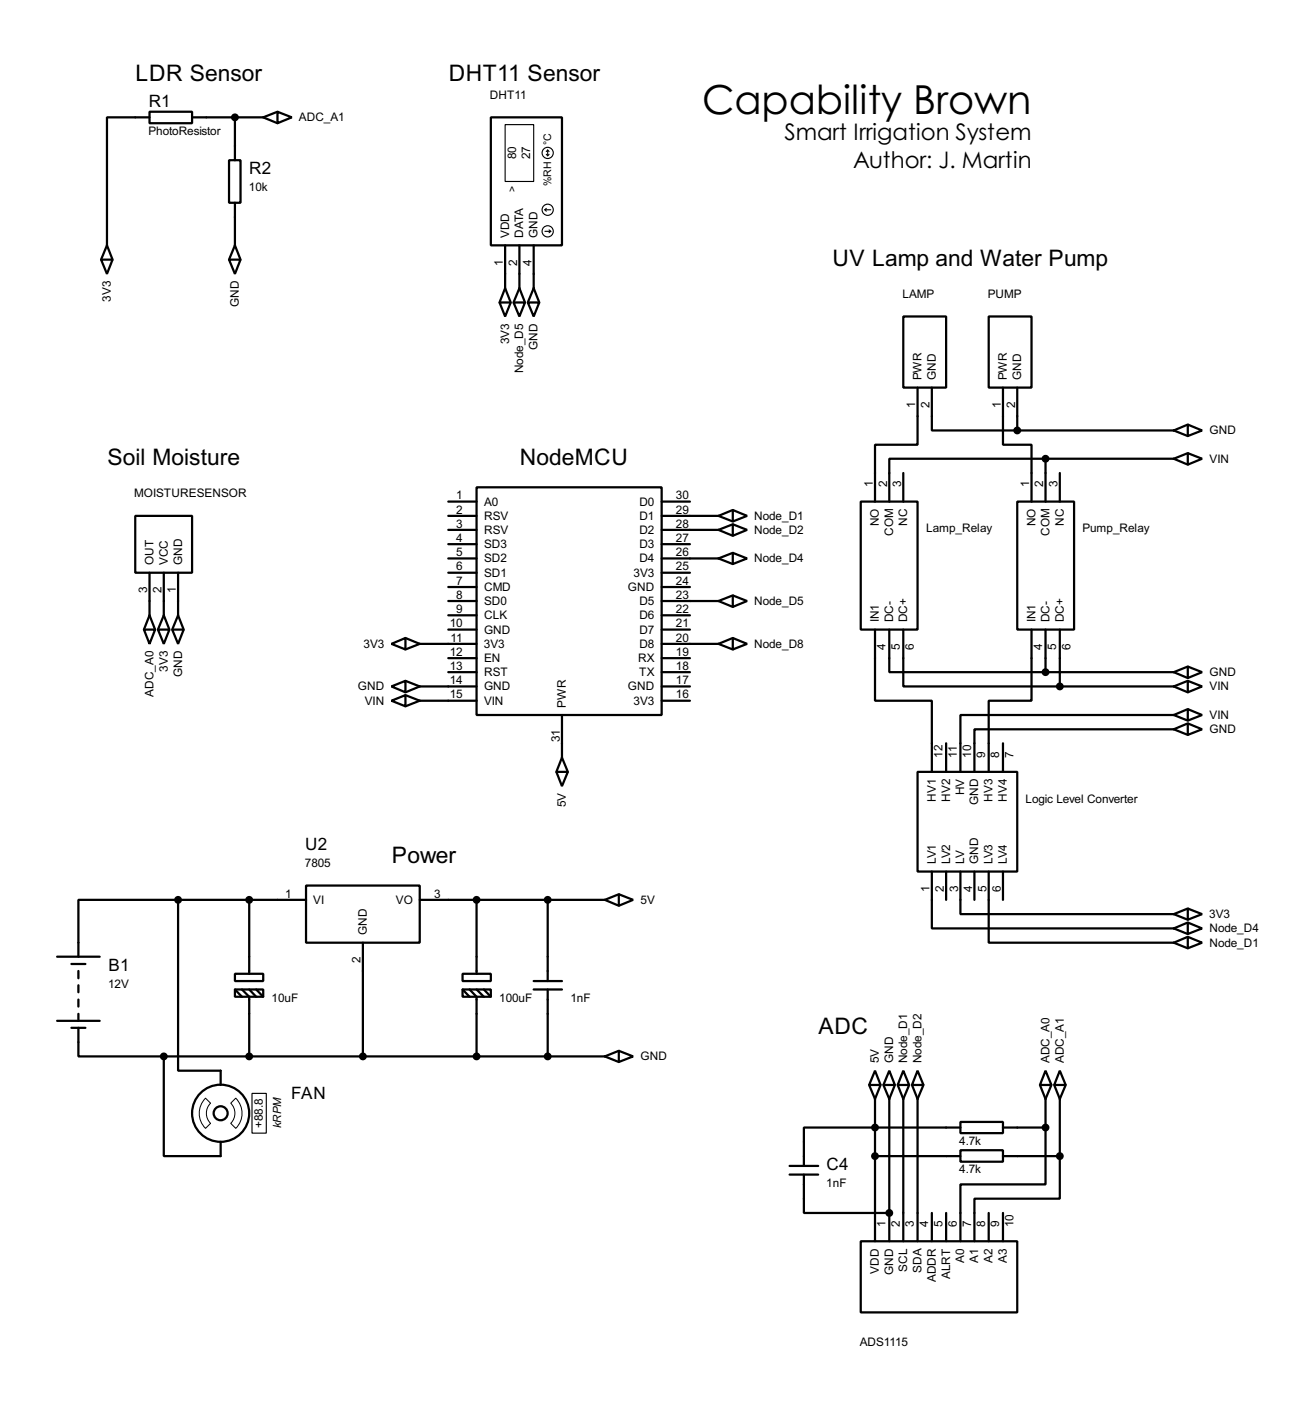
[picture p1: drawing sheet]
<svg xmlns="http://www.w3.org/2000/svg" width="231mm" height="250mm" viewBox="0 0 231 250" stroke-linecap="round" stroke-linejoin="round" font-family="sans-serif">
<g fill="none" stroke="#000" stroke-width=".4">
<path d="M26.7 20h7.6v2h-7.6zM49.6 20l2.5 1-2.5 1zM49.6 20l-2.6 1M26.7 21h-7.6v22.8M34.3 21h12.7M40.9 28.6h2.1v7.6h-2.1zM42 21v7.6M42 36.2v7.6M47 21l2.6 1M87.7 21h12.7v22.8h-12.7zM18.1 46.4h2l-1 2.5zM19.1 43.8l1 2.6"/>
<path d="M19.1 43.8l-1 2.6M40.9 46.4h2.1l-1 2.5zM42 43.8l1 2.6M42 43.8l-1.1 2.6M89.2 54h2l-1 2.5zM90.2 43.8v7.7M90.2 51.5l1 2.5M90.2 51.5l-1 2.5M91.7 54h2.1l-1 2.5zM92.8 43.8v7.7M92.8 51.5l1 2.5M92.8 51.5l-1.1 2.5"/>
<path d="M94.3 54h2l-1 2.5zM95.3 43.8v7.7M95.3 51.5l1 2.5M95.3 51.5l-1 2.5M161.3 56.5h7.7v12.7h-7.7zM176.6 56.5h7.6v12.7h-7.6zM163.9 69.2v10.2h-7.6v10.2M166.4 69.2v7.7h15.3M179.1 69.2v10.2h5.1v10.2M181.7 76.9h27.9M181.7 69.2v7.7M209.6 76.9l2.5 1"/>
<path d="M212.1 75.8l2.6 1.1-2.6 1zM212.1 75.8l-2.5 1.1M24.2 92.1h10.1v10.2h-10.1zM80.1 99.7h5M80.1 92.1h5M80.1 94.6h5M80.1 89.6h5M80.1 97.2h5M85.1 87h33.1v40.7h-33.1zM118.2 99.7h10.1M118.2 92.1h10.1M118.2 94.6h10.1"/>
<path d="M118.2 89.6h5M118.2 97.2h5M128.3 99.7l2.6 1M128.3 92.1l2.6 1M128.3 94.6l2.6 1.1M130.9 98.7l2.5 1-2.5 1zM130.9 91.1l2.5 1-2.5 1zM130.9 93.6l2.5 1-2.5 1.1zM130.9 98.7l-2.6 1M130.9 91.1l-2.6 1M130.9 93.6l-2.6 1M153.7 89.6h10.2v22.8h-10.2z"/>
<path d="M161.3 84.5v5.1M181.7 89.6h10.1v22.8h-10.1zM186.7 81.9h-27.9v7.7M186.7 81.9h22.9M186.7 81.9v7.7M189.3 84.5v5.1M209.6 81.9l2.5 1.1M212.1 80.9l2.6 1-2.6 1.1zM212.1 80.9l-2.5 1M25.7 112.4h2l-1 2.6zM26.7 102.3v7.6M26.7 109.9l1 2.5"/>
<path d="M26.7 109.9l-1 2.5M28.2 112.4h2.1l-1 2.6zM29.3 102.3v7.6M29.3 109.9l1 2.5M29.3 109.9l-1.1 2.5M30.8 112.4h2l-1 2.6zM31.8 102.3v7.6M31.8 109.9l1 2.5M31.8 109.9l-1 2.5M69.9 115l2.5-1.1v2.1zM72.4 113.9l2.6 1.1M75 115h10.1"/>
<path d="M75 115l-2.6 1M80.1 107.3h5M80.1 102.3h5M80.1 104.8h5M80.1 109.9h5M80.1 112.4h5M80.1 117.5h5M118.2 115h10.1M118.2 107.3h10.1M118.2 102.3h5M118.2 104.8h5M118.2 109.9h5"/>
<path d="M118.2 112.4h5M118.2 117.5h5M128.3 107.3l2.6 1.1M128.3 115l2.6 1M130.9 106.3l2.5 1-2.5 1.1zM130.9 113.9l2.5 1.1-2.5 1zM130.9 106.3l-2.6 1M130.9 113.9l-2.6 1.1M156.3 112.4v12.7h10.1v12.7M158.8 112.4v7.6h27.9M161.3 112.4v10.2h28M184.2 112.4v12.7h-7.6v12.7"/>
<path d="M186.7 112.4v7.6M189.3 112.4v10.2M212.1 119l2.6 1-2.6 1.1zM212.1 119l-2.5 1M69.9 122.6l2.5-1v2zM69.9 125.1l2.5-1v2zM72.4 121.6l2.6 1M72.4 124.1l2.6 1M75 122.6h10.1M75 125.1h10.1M75 122.6l-2.6 1M75 125.1l-2.6 1"/>
<path d="M80.1 120h5M99.4 137.8h2l-1 2.6zM100.4 127.7v7.6M100.4 135.3l1 2.5M100.4 135.3l-1 2.5M118.2 122.6h5M118.2 125.1h5M118.2 120h5M163.9 137.8h17.8v17.8h-17.8zM169 132.7v5.1M179.1 132.7v5.1M186.7 120h22.9"/>
<path d="M189.3 122.6h20.3M209.6 130.2h-35.6v7.6M209.6 127.7h-38.1v10.1M209.6 120l2.5 1.1M209.6 122.6l2.5 1M209.6 130.2l2.5 1M209.6 127.7l2.5 1M212.1 121.6l2.6 1-2.6 1zM212.1 129.2l2.6 1-2.6 1zM212.1 126.6l2.6 1.1-2.6 1zM212.1 121.6l-2.5 1M212.1 129.2l-2.5 1"/>
<path d="M212.1 126.6l-2.5 1.1M54.7 158.1h20.3v10.2h-20.3zM110.5 159.7l2.6 1-2.6 1zM110.5 159.7l-2.5 1M166.4 155.6v10.2h43.2M169 155.6v5.1M171.5 155.6v7.6h38.1M174 155.6v5.1M176.6 155.6v12.7h33M179.1 155.6v5.1M10.2 170.8h7.6M12.8 172.1h2.5"/>
<path d="M14 173.4v1.3M14 175.9v1.3M14 178.5v1.2M31.8 160.7h-17.8v10.1M31.8 160.7v30.5h7.6v2.5M31.8 160.7h22.9M42 173.9h5v1.3h-5zM42 176.7h5v1.3h-5zM42 176.7l1.2 1.3M43.2 176.7l1.3 1.3v10.6M44.5 160.7v13.2M44.5 176.7l1.3 1.3"/>
<path d="M45.8 176.7l1.2 1.3M64.8 168.3v20.3M75 160.7h33M82.6 173.9h5.1v1.3h-5.1zM82.6 176.7h5.1v1.3h-5.1zM82.6 176.7l1.3 1.3M83.9 176.7l1.2 1.3v10.6M85.1 160.7v13.2M85.1 176.7l1.3 1.3M86.4 176.7l1.3 1.3M95.3 176.7h5.1M95.3 175.2h5.1"/>
<path d="M97.8 160.7v14.5M97.8 176.7v11.9M108 160.7l2.5 1M209.6 163.2l2.5 1M209.6 165.8l2.5 1M209.6 168.3l2.5 1M212.1 162.2l2.6 1-2.6 1zM212.1 164.7l2.6 1.1-2.6 1zM212.1 167.3l2.6 1-2.6 1zM212.1 162.2l-2.5 1M212.1 164.7l-2.5 1.1M212.1 167.3l-2.5 1"/>
<path d="M10.2 182.3h7.6M12.8 183.5h2.5M14 183.5v5.1h15.3M14 181v1.3M29.3 188.6v17.8h10.1v-2.5M29.3 188.6h78.7M108 188.6l2.5 1M110.5 187.6l2.6 1-2.6 1zM110.5 187.6l-2.5 1M155.2 193.7l1.1 2.5M156.3 191.2l1 2.5h-2.1zM156.3 196.2v25.4"/>
<path d="M157.3 193.7l-1 2.5M157.8 193.7l1 2.5M158.8 191.2l1 2.5h-2zM158.8 196.2v25.4M159.8 193.7l-1 2.5M160.3 193.7l1 2.5M161.3 191.2l1.1 2.5h-2.1zM161.3 196.2v25.4M162.4 193.7l-1.1 2.5M162.9 193.7l1 2.5M163.9 191.2l1 2.5h-2zM163.9 196.2v25.4"/>
<path d="M164.9 193.7l-1 2.5M185.7 193.7l1 2.5M186.7 191.2l1.1 2.5h-2.1zM186.7 196.2v5.1M187.8 193.7l-1.1 2.5M188.3 193.7l1 2.5M189.3 191.2l1 2.5h-2zM189.3 196.2v10.2M190.3 193.7l-1 2.5M141 209.7h5.1M141 208.2h5.1M143.6 209.7v6.9h15.2"/>
<path d="M156.3 206.4h15.2M166.4 216.6v5M169 216.6v5M171.5 200.3h7.6v2h-7.6zM171.5 205.4h7.6v2h-7.6zM171.5 201.3h-27.9v6.9M176.6 216.6v5M179.1 206.4h10.2M179.1 201.3h7.6M179.1 216.6v5M186.7 201.3v10.2h-15.2v10.1M189.3 206.4v7.6h-15.3v7.6"/>
<path d="M153.7 221.6h28v12.7h-28z"/>
<circle cx="39.4" cy="198.8" r="5.1"/>
<circle cx="39.4" cy="198.8" r="1.25"/>
</g>
<circle cx="158.8" cy="216.6" r=".2" fill="#000"/>
<g fill="none" stroke="#000" stroke-width=".2">
<path d="M90.2 22.3h5.1v10.1h-5.1zM97.3 37.5l.3 .2M97.3 37.5h1.1M97.6 37.2l-.3 .3M97.6 27.6l.2 .2M97.8 26.8v1M97.8 26.8l.3 .3M97.8 26.8l-.2 .3M98.1 27.6l-.3 .2M97.3 41.3h1.1M98.1 41.1l.3 .2M98.4 41.3l-.3 .3"/>
<path d="M45 195.2h2.6v7.1h-2.6z"/>
<circle cx="97.8" cy="27.3" r="1"/>
<circle cx="97.8" cy="37.5" r="1"/>
<circle cx="97.8" cy="41.3" r="1"/>
</g>
<g fill="#000" stroke="#000" stroke-width=".4">
<circle cx="41.9" cy="21" r=".5"/>
<circle cx="181.6" cy="76.9" r=".5"/>
<circle cx="186.7" cy="81.9" r=".5"/>
<circle cx="186.7" cy="120" r=".5"/>
<circle cx="189.2" cy="122.6" r=".5"/>
<circle cx="31.8" cy="160.7" r=".5"/>
<circle cx="44.5" cy="160.7" r=".5"/>
<circle cx="85.1" cy="160.7" r=".5"/>
<circle cx="97.8" cy="160.7" r=".5"/>
<circle cx="29.2" cy="188.6" r=".5"/>
<circle cx="44.5" cy="188.6" r=".5"/>
<circle cx="64.8" cy="188.6" r=".5"/>
<circle cx="85.1" cy="188.6" r=".5"/>
<circle cx="97.8" cy="188.6" r=".5"/>
<circle cx="156.2" cy="206.4" r=".5"/>
<circle cx="156.2" cy="201.3" r=".5"/>
<circle cx="158.8" cy="216.6" r=".5"/>
<circle cx="186.7" cy="201.3" r=".5"/>
<circle cx="189.2" cy="206.4" r=".5"/>
</g>
<path d="M36.7 196.1l.9 .9a2.54 2.54 0 0 0 0 3.6l-.9 .9a3.8 3.8 0 0 1 0-5.4zM41.2 197l.9-.9a3.8 3.8 0 0 1 0 5.4l-.9-.9a2.54 2.54 0 0 0 0-3.6z" fill="none" stroke="#000" stroke-width=".18"/>
<text font-size="8.5" x="125.4" y="20.4">Capability Brown</text>
<g font-size="4.9">
<text x="140.1" y="25">Smart Irrigation System</text>
<text x="152.4" y="30">Author: J. Martin</text>
</g>
<g font-size="4.6">
<text x="24.2" y="14.5">LDR Sensor</text>
<text x="80.1" y="14.5">DHT11 Sensor</text>
<text x="148.7" y="47.4">UV Lamp and Water Pump</text>
<text x="19.2" y="83.1">Soil Moisture</text>
<text x="92.8" y="83.1">NodeMCU</text>
<text x="70" y="154.2">Power</text>
<text x="146.2" y="184.7">ADC</text>
</g>
<g font-size="3.4">
<text x="26.6" y="19.1">R1</text>
<text x="44.5" y="31.1">R2</text>
<text x="54.5" y="151.8">U2</text>
<text x="19.4" y="173.4">B1</text>
<text x="52" y="196.3">FAN</text>
<text x="147.6" y="209">C4</text>
</g>
<g font-size="2.4">
<text x="87.5" y="17.6">DHT11</text>
<text x="53.4" y="21.6">ADC_A1</text>
<text x="26.5" y="24.1">PhotoResistor</text>
<text x="92.2" y="28.4" transform="rotate(-90 92.2 28.4)">80</text>
<text x="94.7" y="28.5" transform="rotate(-90 94.7 28.5)">27</text>
<text x="44.5" y="34.1">10k</text>
<text x="89.8" y="47.5" transform="rotate(-90 89.8 47.5)">1</text>
<text x="90.9" y="42.5" transform="rotate(-90 90.9 42.5)">VDD</text>
<text x="92.4" y="47.5" transform="rotate(-90 92.4 47.5)">2</text>
<text x="93.5" y="42.5" transform="rotate(-90 93.5 42.5)">DATA</text>
<text x="94.9" y="47.5" transform="rotate(-90 94.9 47.5)">4</text>
<text x="96" y="42.5" transform="rotate(-90 96 42.5)">GND</text>
<text x="19.8" y="53.9" transform="rotate(-90 19.8 53.9)">3V3</text>
<text x="161.1" y="53.2">LAMP</text>
<text x="176.4" y="53.2">PUMP</text>
<text x="42.7" y="54.9" transform="rotate(-90 42.7 54.9)">GND</text>
<text x="90.9" y="61.5" transform="rotate(-90 90.9 61.5)">3V3</text>
<text x="96" y="62.5" transform="rotate(-90 96 62.5)">GND</text>
<text x="93.5" y="66.6" transform="rotate(-90 93.5 66.6)">Node_D5</text>
<text x="164.6" y="67.9" transform="rotate(-90 164.6 67.9)">PWR</text>
<text x="167.1" y="67.9" transform="rotate(-90 167.1 67.9)">GND</text>
<text x="179.8" y="67.9" transform="rotate(-90 179.8 67.9)">PWR</text>
<text x="182.4" y="67.9" transform="rotate(-90 182.4 67.9)">GND</text>
<text x="163.5" y="72.9" transform="rotate(-90 163.5 72.9)">1</text>
<text x="166" y="72.9" transform="rotate(-90 166 72.9)">2</text>
<text x="178.7" y="72.9" transform="rotate(-90 178.7 72.9)">1</text>
<text x="181.3" y="72.9" transform="rotate(-90 181.3 72.9)">2</text>
<text x="216" y="77.6">GND</text>
<text x="216" y="82.6">VIN</text>
<text x="24" y="88.7">MOISTURESENSOR</text>
<text x="81.5" y="89.2">1</text>
<text x="120.7" y="89.2">30</text>
<text x="155.9" y="87" transform="rotate(-90 155.9 87)">1</text>
<text x="158.4" y="87" transform="rotate(-90 158.4 87)">2</text>
<text x="160.9" y="87" transform="rotate(-90 160.9 87)">3</text>
<text x="183.8" y="87" transform="rotate(-90 183.8 87)">1</text>
<text x="186.3" y="87" transform="rotate(-90 186.3 87)">2</text>
<text x="188.9" y="87" transform="rotate(-90 188.9 87)">3</text>
<text x="81.5" y="91.7">2</text>
<text x="81.5" y="94.2">3</text>
<text x="86.4" y="90.3">A0</text>
<text x="86.4" y="92.8">RSV</text>
<text x="86.4" y="95.3">RSV</text>
<text x="114.2" y="90.3">D0</text>
<text x="114.2" y="92.8">D1</text>
<text x="114.2" y="95.3">D2</text>
<text x="120.7" y="91.7">29</text>
<text x="120.7" y="94.2">28</text>
<text x="134.7" y="92.8">Node_D1</text>
<text x="134.7" y="95.3">Node_D2</text>
<text x="157" y="94" transform="rotate(-90 157 94)">NO</text>
<text x="159.5" y="95.7" transform="rotate(-90 159.5 95.7)">COM</text>
<text x="162" y="93.9" transform="rotate(-90 162 93.9)">NC</text>
<text x="165.4" y="95.1">Lamp_Relay</text>
<text x="184.9" y="94" transform="rotate(-90 184.9 94)">NO</text>
<text x="187.4" y="95.7" transform="rotate(-90 187.4 95.7)">COM</text>
<text x="190" y="93.9" transform="rotate(-90 190 93.9)">NC</text>
<text x="193.3" y="95.1">Pump_Relay</text>
<text x="27.4" y="100.9" transform="rotate(-90 27.4 100.9)">OUT</text>
<text x="30" y="100.9" transform="rotate(-90 30 100.9)">VCC</text>
<text x="32.5" y="100.9" transform="rotate(-90 32.5 100.9)">GND</text>
<text x="81.5" y="96.8">4</text>
<text x="81.5" y="99.3">5</text>
<text x="81.5" y="101.9">6</text>
<text x="86.4" y="97.9">SD3</text>
<text x="86.4" y="100.4">SD2</text>
<text x="114.2" y="97.9">D3</text>
<text x="114.2" y="100.4">D4</text>
<text x="120.7" y="96.8">27</text>
<text x="120.7" y="99.3">26</text>
<text x="120.7" y="101.9">25</text>
<text x="134.7" y="100.4">Node_D4</text>
<text x="26.3" y="106" transform="rotate(-90 26.3 106)">3</text>
<text x="28.8" y="106" transform="rotate(-90 28.8 106)">2</text>
<text x="31.4" y="106" transform="rotate(-90 31.4 106)">1</text>
<text x="81.5" y="104.4">7</text>
<text x="81.5" y="106.9">8</text>
<text x="86.4" y="103">SD1</text>
<text x="86.4" y="105.5">CMD</text>
<text x="112.1" y="105.5">GND</text>
<text x="113.2" y="103">3V3</text>
<text x="120.7" y="104.4">24</text>
<text x="120.7" y="106.9">23</text>
<text x="80.3" y="112">10</text>
<text x="81.5" y="109.5">9</text>
<text x="86.4" y="108">SD0</text>
<text x="86.4" y="110.6">CLK</text>
<text x="86.4" y="113.1">GND</text>
<text x="114.2" y="108">D5</text>
<text x="114.2" y="110.6">D6</text>
<text x="114.2" y="113.1">D7</text>
<text x="120.7" y="109.5">22</text>
<text x="120.7" y="112">21</text>
<text x="134.7" y="108">Node_D5</text>
<text x="157" y="111.1" transform="rotate(-90 157 111.1)">IN1</text>
<text x="159.5" y="111.1" transform="rotate(-90 159.5 111.1)">DC-</text>
<text x="162" y="111.1" transform="rotate(-90 162 111.1)">DC+</text>
<text x="184.9" y="111.1" transform="rotate(-90 184.9 111.1)">IN1</text>
<text x="187.4" y="111.1" transform="rotate(-90 187.4 111.1)">DC-</text>
<text x="190" y="111.1" transform="rotate(-90 190 111.1)">DC+</text>
<text x="29.9" y="119.9" transform="rotate(-90 29.9 119.9)">3V3</text>
<text x="64.9" y="115.7">3V3</text>
<text x="80.3" y="117.1">12</text>
<text x="80.3" y="119.6">13</text>
<text x="80.5" y="114.6">11</text>
<text x="86.4" y="115.7">3V3</text>
<text x="86.4" y="118.2">EN</text>
<text x="113.9" y="118.2">RX</text>
<text x="114.2" y="115.7">D8</text>
<text x="120.7" y="114.6">20</text>
<text x="120.7" y="117.1">19</text>
<text x="120.7" y="119.6">18</text>
<text x="134.7" y="115.7">Node_D8</text>
<text x="158.2" y="116.1" transform="rotate(-90 158.2 116.1)">4</text>
<text x="160.7" y="116.1" transform="rotate(-90 160.7 116.1)">5</text>
<text x="163.2" y="116.1" transform="rotate(-90 163.2 116.1)">6</text>
<text x="186.1" y="116.1" transform="rotate(-90 186.1 116.1)">4</text>
<text x="188.6" y="116.1" transform="rotate(-90 188.6 116.1)">5</text>
<text x="191.2" y="116.1" transform="rotate(-90 191.2 116.1)">6</text>
<text x="27.4" y="124.4" transform="rotate(-90 27.4 124.4)">ADC_A0</text>
<text x="32.5" y="120.9" transform="rotate(-90 32.5 120.9)">GND</text>
<text x="63.9" y="123.3">GND</text>
<text x="65.1" y="125.8">VIN</text>
<text x="80.3" y="122.2">14</text>
<text x="80.3" y="124.7">15</text>
<text x="86.4" y="120.7">RST</text>
<text x="86.4" y="123.3">GND</text>
<text x="86.4" y="125.8">VIN</text>
<text x="112.1" y="123.3">GND</text>
<text x="113.2" y="125.8">3V3</text>
<text x="114.1" y="120.7">TX</text>
<text x="120.7" y="122.2">17</text>
<text x="120.7" y="124.7">16</text>
<text x="216" y="120.7">GND</text>
<text x="216" y="123.3">VIN</text>
<text x="101.1" y="126.3" transform="rotate(-90 101.1 126.3)">PWR</text>
<text x="216" y="130.9">GND</text>
<text x="216" y="128.4">VIN</text>
<text x="100" y="132.5" transform="rotate(-90 100 132.5)">31</text>
<text x="168.3" y="135.3" transform="rotate(-90 168.3 135.3)">12</text>
<text x="170.9" y="135.3" transform="rotate(-90 170.9 135.3)">11</text>
<text x="173.4" y="135.3" transform="rotate(-90 173.4 135.3)">10</text>
<text x="175.9" y="135.3" transform="rotate(-90 175.9 135.3)">9</text>
<text x="178.5" y="135.3" transform="rotate(-90 178.5 135.3)">8</text>
<text x="181" y="135.3" transform="rotate(-90 181 135.3)">7</text>
<text x="167.1" y="143.1" transform="rotate(-90 167.1 143.1)">HV1</text>
<text x="169.7" y="143.1" transform="rotate(-90 169.7 143.1)">HV2</text>
<text x="172.2" y="142" transform="rotate(-90 172.2 142)">HV</text>
<text x="174.7" y="143.8" transform="rotate(-90 174.7 143.8)">GND</text>
<text x="177.3" y="143.1" transform="rotate(-90 177.3 143.1)">HV3</text>
<text x="179.8" y="143.1" transform="rotate(-90 179.8 143.1)">HV4</text>
<text x="183.1" y="143.3">Logic Level Converter</text>
<text x="101.1" y="144.2" transform="rotate(-90 101.1 144.2)">5V</text>
<text x="54.5" y="154.8">7805</text>
<text x="167.1" y="154.3" transform="rotate(-90 167.1 154.3)">LV1</text>
<text x="169.7" y="154.3" transform="rotate(-90 169.7 154.3)">LV2</text>
<text x="172.2" y="154.3" transform="rotate(-90 172.2 154.3)">LV</text>
<text x="174.7" y="154.3" transform="rotate(-90 174.7 154.3)">GND</text>
<text x="177.3" y="154.3" transform="rotate(-90 177.3 154.3)">LV3</text>
<text x="179.8" y="154.3" transform="rotate(-90 179.8 154.3)">LV4</text>
<text x="51" y="160.3">1</text>
<text x="55.9" y="161.4">VI</text>
<text x="70.7" y="161.4">VO</text>
<text x="77.5" y="160.3">3</text>
<text x="114.4" y="161.4">5V</text>
<text x="166" y="159.3" transform="rotate(-90 166 159.3)">1</text>
<text x="168.6" y="159.3" transform="rotate(-90 168.6 159.3)">2</text>
<text x="171.1" y="159.3" transform="rotate(-90 171.1 159.3)">3</text>
<text x="173.6" y="159.3" transform="rotate(-90 173.6 159.3)">4</text>
<text x="176.2" y="159.3" transform="rotate(-90 176.2 159.3)">5</text>
<text x="178.7" y="159.3" transform="rotate(-90 178.7 159.3)">6</text>
<text x="65.5" y="167" transform="rotate(-90 65.5 167)">GND</text>
<text x="216" y="163.9">3V3</text>
<text x="216" y="166.5">Node_D4</text>
<text x="64.4" y="172" transform="rotate(-90 64.4 172)">2</text>
<text x="216" y="169">Node_D1</text>
<text x="19.3" y="176.4">12V</text>
<text x="48.5" y="178.9">10uF</text>
<text x="89.2" y="178.9">100uF</text>
<text x="101.9" y="178.9">1nF</text>
<text x="114.4" y="189.3">GND</text>
<text x="157" y="189.9" transform="rotate(-90 157 189.9)">5V</text>
<text x="159.5" y="189.8" transform="rotate(-90 159.5 189.8)">GND</text>
<text x="162" y="189.8" transform="rotate(-90 162 189.8)">Node_D1</text>
<text x="164.6" y="189.8" transform="rotate(-90 164.6 189.8)">Node_D2</text>
<text x="187.4" y="189.8" transform="rotate(-90 187.4 189.8)">ADC_A0</text>
<text x="190" y="189.8" transform="rotate(-90 190 189.8)">ADC_A1</text>
<text x="46.9" y="201.3" transform="rotate(-90 46.9 201.3)">+88.8</text>
<text x="171.3" y="204.4">4.7k</text>
<text x="171.3" y="209.5">4.7k</text>
<text x="147.6" y="211.9">1nF</text>
<text x="158.2" y="219.1" transform="rotate(-90 158.2 219.1)">1</text>
<text x="160.7" y="219.1" transform="rotate(-90 160.7 219.1)">2</text>
<text x="163.2" y="219.1" transform="rotate(-90 163.2 219.1)">3</text>
<text x="165.8" y="219.1" transform="rotate(-90 165.8 219.1)">4</text>
<text x="168.3" y="219.1" transform="rotate(-90 168.3 219.1)">5</text>
<text x="170.9" y="219.1" transform="rotate(-90 170.9 219.1)">6</text>
<text x="173.4" y="219.1" transform="rotate(-90 173.4 219.1)">7</text>
<text x="175.9" y="219.1" transform="rotate(-90 175.9 219.1)">8</text>
<text x="178.5" y="219.1" transform="rotate(-90 178.5 219.1)">9</text>
<text x="181" y="219.1" transform="rotate(-90 181 219.1)">10</text>
<text x="157" y="227.4" transform="rotate(-90 157 227.4)">VDD</text>
<text x="159.5" y="227.6" transform="rotate(-90 159.5 227.6)">GND</text>
<text x="162" y="227" transform="rotate(-90 162 227)">SCL</text>
<text x="164.6" y="227.2" transform="rotate(-90 164.6 227.2)">SDA</text>
<text x="172.2" y="225.4" transform="rotate(-90 172.2 225.4)">A0</text>
<text x="174.7" y="225.4" transform="rotate(-90 174.7 225.4)">A1</text>
<text x="177.3" y="225.4" transform="rotate(-90 177.3 225.4)">A2</text>
<text x="179.8" y="225.4" transform="rotate(-90 179.8 225.4)">A3</text>
<text x="167.1" y="228.9" transform="rotate(-90 167.1 228.9)">ADDR</text>
<text x="169.7" y="228.4" transform="rotate(-90 169.7 228.4)">ALRT</text>
<text x="153.5" y="240.3">ADS1115</text>
</g>
<text font-size="2.3" x="50.2" y="201.5" transform="rotate(-90 50.2 201.5)">kRPM</text>
<g font-size="2.1">
<text x="98.5" y="26" transform="rotate(-90 98.5 26)">°C</text>
<text x="92.1" y="34.2" transform="rotate(-90 92.1 34.2)">&gt;</text>
<text x="98.4" y="33.2" transform="rotate(-90 98.4 33.2)">%RH</text>
</g>
</svg>
